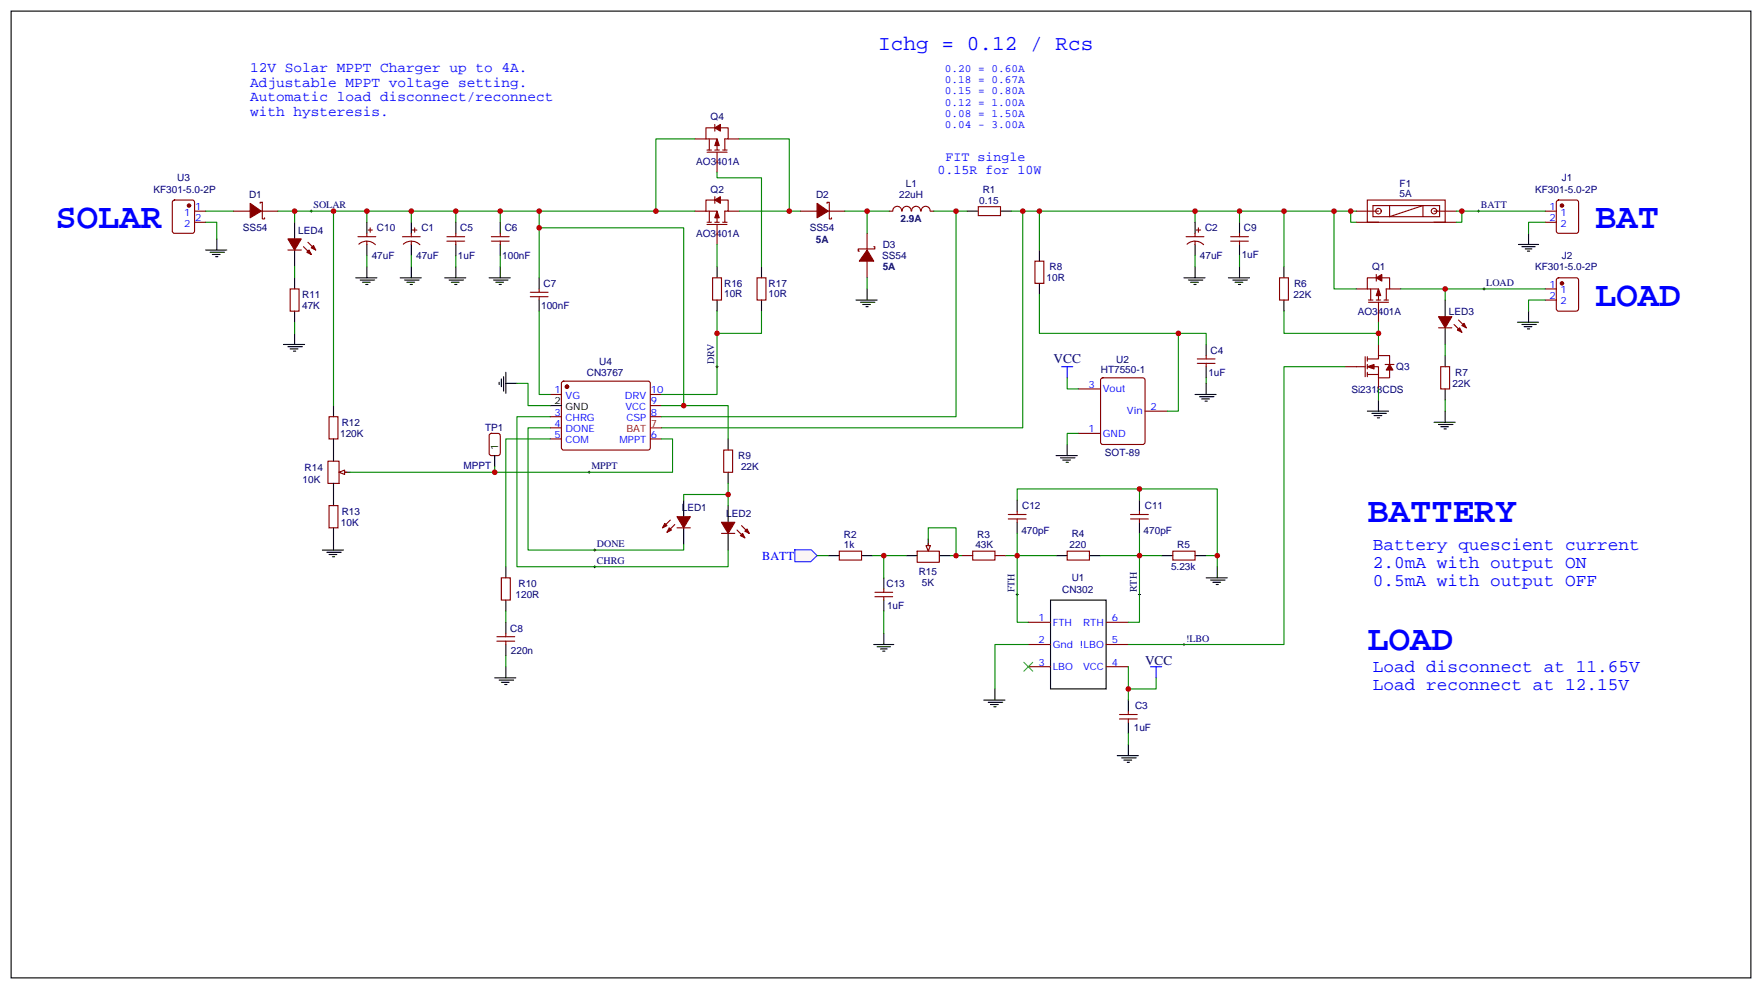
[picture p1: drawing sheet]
<svg xmlns="http://www.w3.org/2000/svg" width="559mm" height="314mm" viewBox="0 0 559 314" stroke-linecap="round" stroke-linejoin="round" font-family="sans-serif">
<g fill="none" stroke="#000" stroke-width=".35">
<path d="M3.5 3.5h552.1v306.9h-552.1zM116.4 70.6v3.5M116.4 77.6v3.5M130.5 70.6v3.5M130.5 77.6v3.5M144.6 70.6v3.5M144.6 77.6v3.5M158.7 70.6v3.5M158.7 77.6v3.5M329.8 79.4v3.5M379.2 70.6v3.5M379.2 77.6v3.5"/>
<path d="M393.3 70.6v3.5M393.3 77.6v3.5M93.5 88.2v3.5M93.5 98.8v3.5M171.1 88.2v3.5M171.1 95.2v3.6M329.8 90v3.5M407.5 84.7v3.5M407.5 95.2v3.6M458.6 112.9v3.5M105.8 128.8v3.5M105.8 139.3v7.1"/>
<path d="M174.6 128.8h3.6M231.1 139.3v3.6M458.6 123.5v3.5M105.8 153.5v3.5M107.6 149.9h3.5M231.1 149.9v3.6M160.5 179.9v3.5M160.5 190.5v3.5M160.5 197.6v3.5M333.4 190.5h17.6v28.2h-17.6zM160.5 204.6v3.5"/>
</g>
<g fill="none" stroke="#870000" stroke-width=".35">
<path d="M113.6 75.1h5.6M113.9 77.5a3.8 3.8 0 0 1 5.2 .2M116.4 74.1v1M116.4 76.6v1M116.8 73h1.4M117.5 72.3v1.4M127.7 75.1h5.6M128 77.5a3.8 3.8 0 0 1 5.2 .2M130.5 74.1v1M130.5 76.6v1M130.9 73h1.4M131.6 72.3v1.4"/>
<path d="M141.8 75.1h5.7M141.8 76.6h5.7M144.6 74.1v1M144.6 76.6v1M155.9 75.1h5.7M155.9 76.6h5.7M158.7 74.1v1M158.7 76.6v1M376.4 75.1h5.7M376.7 77.5a3.8 3.8 0 0 1 5.2 .2M379.2 74.1v1M379.2 76.6v1"/>
<path d="M379.6 73h1.4M380.3 72.3v1.4M390.5 75.1h5.7M390.5 76.6h5.7M393.3 74.1v1M393.3 76.6v1M430.4 67h7M430.4 70.6h7M433.9 63.5h24.7v7.1h-24.7zM435.7 65.3h21.1v3.5h-21.1zM441 65.3v3.5l10.6-3.5v3.5M455.1 67h7"/>
<path d="M455.1 70.6h7M92.1 91.7h2.8v7.1h-2.8zM168.3 94.2h5.6M168.3 92.8h5.6M171.1 91.7v1.1M171.1 94.2v1M328.4 82.9h2.9v7.1h-2.9zM406 88.2h2.9v7h-2.9zM426.9 116.4h6.3M433.2 113.2v6.4M433.9 113.9h3.5v-1h3.6v2.8M433.9 116.4h3.5v3.5h3.6v-2.4"/>
<path d="M433.9 118.9h3.5M433.9 113.2v1.5M433.9 115.7v1.4M433.9 118.2v1.4M437.4 109.4v3.5M437.4 119.9v3.6M439.6 115.7h2.8M457.2 116.4h2.8v7.1h-2.8zM104.4 132.3h2.8v7h-2.8zM174.6 125.2h3.6M174.6 132.3h3.6M174.6 135.8h3.6"/>
<path d="M174.6 139.3h3.6M178.4 121.2l.5-.2h26.8l.5 .2 .2 .5v20.5l-.3 .5-.4 .2h-26.8l-.5-.3-.2-.4v-20.5zM206.4 125.2h3.5M206.4 132.3h3.5M206.4 139.3h3.5M206.4 128.8h3.5M342.2 137.6h7M342.2 123.5h7M349.5 120.2l.5-.3h12.7l.6 .5 .1 20-.5 .7h-12.9l-.7-.5-.1-20zM363.4 130.5h7M104.1 146.4h3.5v7.1h-3.5zM108.3 149.9h1.8"/>
<path d="M229.7 142.9h2.8v7h-2.8zM159.1 183.4h2.8v7.1h-2.8zM326.3 197.6h7.1M351 197.6h7.1M157.7 203.6h5.6M157.7 202.1h5.6M160.5 201.1v1M160.5 203.6v1M326.3 204.6h7.1M326.3 211.7h7.1M351 204.6h7.1M351 211.7h7.1"/>
<circle cx="437.4" cy="67" r=".88"/>
<circle cx="455.1" cy="67" r=".88"/>
</g>
<g fill="#870000" stroke="#870000" stroke-width=".35">
<path d="M433.9 116.4l2.1-.7v1.4z"/>
<path d="M441 115.7l1 1.8h-2.1z"/>
<circle cx="179.9" cy="122.8" r=".53"/>
</g>
<path d="M206.4 135.8h3.5" fill="none" stroke="#f00" stroke-width=".35"/>
<path d="M107.6 149.9l1.8-.7v1.4z" fill="#f0f0f0" stroke="#870000" stroke-width=".35"/>
<path d="M287.5 176.4h3.5M294.6 171.1v3.5M298.1 176.4h3.5" fill="none" stroke="#000" stroke-width=".35"/>
<path d="M291 175h7.1v3.5h-7.1zM294.6 172.5v1.8" fill="none" stroke="#870000" stroke-width=".35"/>
<path d="M293.9 173.2h1.4l-.7 1.8z" fill="#f0f0f0" stroke="#870000" stroke-width=".35"/>
<g fill="none" stroke="#000" stroke-width=".35">
<path d="M65.3 79.4h6.7M68.8 75.8v3.6M93.5 70.6v5.2M93.5 79.4v5.3M306.9 67h3.5M317.5 67h3.5M66.7 80.1h4.6M67.4 80.8h2.4M68.4 81.5h.7M127 88.2h6.7M128.4 88.9h4.6M129.1 89.6h2.5"/>
<path d="M130.2 90.3h.7M130.5 84.7v3.5M227.5 84.7v3.5M227.5 95.2v3.6M241.7 84.7v3.5M241.7 95.2v3.6M271.6 95.2h6.7M273 96h4.6M273.8 96.7h2.4M274.8 97.4h.7M275.2 91.7v3.5M375.7 88.2h6.7"/>
<path d="M377.1 88.9h4.6M377.8 89.6h2.5M378.9 90.3h.7M379.2 84.7v3.5M458.6 95.2v5.3M485.1 98.8v3.5M382.8 109.4v3.5M382.8 116.4v3.5M458.6 104.1v5.3M481.5 102.3h6.7M483 103h4.5M483.7 103.7h2.4"/>
<path d="M484.7 104.4h.7M105.8 157v3.5M157 144.6v3.6M217 158.7v5.3M322.8 158.7v3.6M361.6 158.7v3.6M105.8 167.6v3.5M217 167.6v5.3M231.1 160.5v5.3M231.1 169.3v5.3M262.8 176.4h3.5M273.4 176.4h3.5"/>
<path d="M322.8 165.8v3.5M335.1 176.4h3.6M345.7 176.4h3.5M361.6 165.8v3.5M368.7 176.4h3.5M379.2 176.4h3.6M386.3 179.9v3.5M280.5 183.4v3.6M280.5 190.5v3.5M382.8 183.4h6.7M384.2 184.1h4.6M384.9 184.9h2.4"/>
<path d="M385.9 185.6h.7M157 215.2h6.7M158.4 215.9h4.6M159.1 216.6h2.5M160.2 217.3h.7M160.5 211.7v3.5M315.7 218.7v3.5M312.2 222.2h6.7M313.6 223h4.6M314.3 223.7h2.5M315.4 224.4h.7M358.1 222.2v3.6"/>
<path d="M358.1 229.3v3.5"/>
</g>
<g fill="#870000" stroke="#870000" stroke-width=".35">
<path d="M214.8 164h4.3l-2.1 3.6z"/>
<path d="M212.4 167.6l.7 .7-1.4 .7z"/>
<path d="M211 166.2l.7 .7-1.4 .7z"/>
<path d="M229 165.8h4.2l-2.1 3.5z"/>
<path d="M234.9 170l.8-.7 .7 1.4z"/>
<path d="M236.4 168.6l.7-.7 .7 1.4z"/>
<path d="M456.5 100.5h4.2l-2.1 3.6z"/>
<path d="M462.5 104.8l.7-.7 .7 1.4z"/>
<path d="M463.9 103.4l.7-.7 .7 1.4z"/>
<path d="M91.4 75.8h4.2l-2.1 3.6z"/>
<path d="M97.4 80.1l.7-.7 .7 1.4z"/>
<path d="M99.5 78l.7 1.4-1.4-.7z"/>
<path d="M79.4 64.6l3.5 2.4-3.5 2.1z"/>
<path d="M259.3 64.6l3.5 2.4-3.5 2.1z"/>
<path d="M275.2 79.4l2.1 3.5h-4.6z"/>
<path d="M437.4 91.7l.7 2.1h-1.4z"/>
<path d="M436.7 88.2l1.8-1.1v2.2z"/>
<path d="M227.5 67l.7 2.1h-1.4z"/>
<path d="M226.8 63.5l1.8-1.1v2.2z"/>
<path d="M227.5 44.1l.7 2.1h-1.4z"/>
<path d="M226.8 40.6l1.8-1.1v2.1z"/>
<circle cx="60" cy="65.3" r=".53"/>
<circle cx="495.7" cy="90" r=".53"/>
<circle cx="495.7" cy="65.3" r=".53"/>
</g>
<g fill="none" stroke="#870000" stroke-width=".35">
<path d="M226.8 39.5v2.1M220.5 44.1h3.5M224 44.1h3.5v3.5M224.4 48.3h6.3M224.4 47.6h1.4M225.1 44.1v3.5M226.8 40.6h-2.8v3.5M226.8 47.6h1.4M227.5 48.3v6.4M228.6 40.6h2.5v3.5h-1.1v3.5M229.3 47.6h1.4M231.1 44.1h3.5"/>
<path d="M54.9 63.7l.5-.2h5.6l.7 .4v9.5l-.4 .6-5.9 .1-.7-.5v-9.4zM61.7 67h3.6M61.7 70.6h3.6M74.1 67h5.3M82.5 64.6v-.4h.8v5.3h.7v-.4M82.9 67h5.3M91.4 79.4h4.2M96.3 78.3l2.5 2.5M97.7 76.9l2.5 2.5M220.5 67h3.5M224 67h3.5v3.6M224.4 71.3h6.3"/>
<path d="M224.4 70.6h1.4M225.1 67v3.6M226.8 63.5h-2.8v3.5M226.8 62.4v2.2M226.8 70.6h1.4M227.5 71.3v6.3M228.6 63.5h2.5v3.5h-1.1v3.6M229.3 70.6h1.4M231.1 67h3.5M254 67h5.3M262.5 64.6v-.4h.7v5.3h.7v-.4M262.8 67h5.3"/>
<path d="M275.2 74.1v5.3M277.3 78.3h.3v.7h-5.3v.7h.4M286.1 67a1.41 1.41 0 0 0-1.4-1.5 1.41 1.41 0 0 0-1.4 1.5h-1.1M286.3 67a1.41 1.41 0 0 1 1.4-1.5 1.41 1.41 0 0 1 1.4 1.5M289.3 67a1.41 1.41 0 0 1 1.4-1.5 1.41 1.41 0 0 1 1.4 1.5M292.3 67a1.41 1.41 0 0 1 1.5-1.5 1.41 1.41 0 0 1 1.4 1.5M295.3 67h1M310.4 65.6h7.1v2.8h-7.1zM490.4 67h3.5M490.4 70.6h3.5M494.1 63.7l.5-.2h5.6l.7 .4v9.5l-.4 .6-5.9 .1-.7-.5v-9.4zM226.1 88.2h2.9v7h-2.9z"/>
<path d="M240.2 88.2h2.9v7h-2.9zM275.2 82.9v5.3M430.4 91.7h3.5M433.9 91.7h3.5v3.5M434.3 96h6.3M434.3 95.2h1.4M435 91.7v3.5M436.7 88.2h-2.8v3.5M436.7 87.1v2.2M436.7 95.2h1.4M437.4 96v6.3M438.5 88.2h2.5v3.5h-1.1v3.5"/>
<path d="M439.2 95.2h1.4M441 91.7h3.5M490.4 95.2h3.5M490.4 91.7h3.5M494.1 88.4l.5-.2h5.6l.7 .4v9.5l-.4 .6-5.9 .1-.7-.5v-9.4zM379.9 115.4h5.7M379.9 113.9h5.7M382.8 112.9v1M382.8 115.4v1M456.5 104.1h4.2M461.4 103l2.5 2.5M462.8 101.6l2.5 2.5"/>
<path d="M155.5 137.8l.4-.2h2.1l.7 .4v5.9l-.4 .7h-2.4l-.6-.4-.1-5.9zM104.4 160.5h2.8v7.1h-2.8zM212.7 165.1l-2.4 2.5M214.1 166.5l-2.4 2.5M214.8 167.6h4.3M229 169.3h4.2M233.9 168.3l2.5 2.4M235.3 166.9l2.5 2.4M266.3 175h7.1v2.8h-7.1zM305.2 176.4h3.5M315.7 176.4h3.6M320 164.7h5.6"/>
<path d="M320 163.3h5.6M322.8 162.3v1M322.8 164.7v1.1M338.7 175h7v2.8h-7zM358.8 164.7h5.6M358.8 163.3h5.6M361.6 162.3v1M361.6 164.7v1.1M372.2 175h7v2.8h-7zM277.6 189.4h5.7M277.6 188h5.7M280.5 187v1"/>
<path d="M280.5 189.4v1.1M355.2 228.2h5.7M355.2 226.8h5.7M358.1 225.8v1M358.1 228.2v1.1"/>
</g>
<path d="M308.7 175h7v2.8h-7z" fill="none" stroke="#a10000" stroke-width=".35"/>
<g fill="none" stroke="#000" stroke-width=".32">
<path d="M98.4 67h.7M98.8 66.7v.7M468.8 67h.7M469.2 66.7v.7M470.6 91.7h.7M471 91.4v.7M227.2 116.4h.7M227.5 116.1v.7M186.6 149.9h.7M187 149.6v.7M188.4 174.6h.7M188.4 179.9h.7"/>
<path d="M188.7 174.3v.7M188.7 179.6v.7M322.4 188.7h.7M322.8 188.4v.7M361.2 188.7h.7M361.6 188.4v.7M375.4 204.6h.7M375.7 204.3v.7"/>
</g>
<path d="M252.1 174.5h5.3l1.9 1.9-2 1.9h-5.1z" fill="#fff7f7" stroke="#420aff" stroke-width=".35"/>
<g fill="none" stroke="#000" stroke-width=".35">
<path d="M481.9 77.6h6.3M483 78.3h4.2M484 79h2.1M484.7 79.7h.7M485.1 74.1v3.5M112.9 88.2h6.7M114.3 88.9h4.6M115 89.6h2.5M116.1 90.3h.7M116.4 84.7v3.5M141.1 88.2h6.7M142.5 88.9h4.6"/>
<path d="M143.2 89.6h2.5M144.3 90.3h.7M144.6 84.7v3.5M155.2 88.2h6.7M156.6 88.9h4.6M157.3 89.6h2.5M158.4 90.3h.7M158.7 84.7v3.5M389.8 88.2h6.7M391.2 88.9h4.6M391.9 89.6h2.5M393 90.3h.7"/>
<path d="M393.3 84.7v3.5M90 109.4h6.7M91.4 110.1h4.6M92.1 110.8h2.4M93.1 111.5h.7M93.5 105.8v3.6M159.8 119.6v4.6M160.5 118.2v6.7M158.4 121.4v.7M159.1 120.3v2.5M160.5 121.7h3.5M379.2 125.2h6.7"/>
<path d="M380.6 125.9h4.6M381.4 126.6h2.4M382.4 127.4h.7M382.8 121.7v3.5M433.9 130.5h6.7M435.3 131.2h4.6M436 131.9h2.5M437.1 132.6h.7M437.4 127v3.5M455.1 134.1h6.7M456.5 134.8h4.6M457.2 135.5h2.5"/>
<path d="M458.3 136.2h.7M458.6 130.5v3.6M335.1 144.6h6.7M336.5 145.3h4.6M337.3 146h2.4M338.3 146.8h.7M338.7 141.1v3.5M102.3 174.6h6.7M103.7 175.3h4.6M104.4 176h2.5M105.5 176.7h.7M105.8 171.1v3.5"/>
<path d="M277.3 204.6h6.3M278.3 205.3h4.3M279.4 206h2.1M280.1 206.7h.7M280.5 201.1v3.5M354.5 239.9h6.7M358.1 236.4v3.5M356 240.6h4.5M356.7 241.3h2.4M357.7 242h.7"/>
</g>
<path d="M336.9 116.4h3.5M338.7 116.4v3.5M365.1 211.7h3.6M366.9 211.7v3.5" fill="none" stroke="#00f" stroke-width=".35"/>
<g fill="none" stroke="#008700" stroke-width=".35">
<path d="M220.5 44.1h-12.4v22.9M227.5 54.7v1.7h14.2v28.3M234.6 44.1h15.9v22.9M65.3 70.6h3.5v5.2M65.3 67h8.8M88.2 67h132.3M93.5 67v3.6M105.8 67v61.8M116.4 67v3.6M130.5 67v3.6M144.6 67v3.6M158.7 67v3.6"/>
<path d="M171.1 72.3h45.9v56.5h-7.1M171.1 67v21.2M227.5 77.6v7.1M234.6 67h19.4M268.1 67h14.1M275.2 67v7.1M296.3 67h10.6M303.4 67v65.3h-93.5M321 67h86.5v17.7M324.6 67v68.8h-114.7M329.8 67v12.4M379.2 67v3.6"/>
<path d="M393.3 67v3.6M407.5 67h21.1v3.6h1.8M423.3 67v24.7h7.1M428.6 67h1.8M462.1 67h1.8M490.4 67h-26.5v3.6h-1.8M490.4 70.6h-5.3v3.5M93.5 84.7v3.5M116.4 81.1v3.6M130.5 81.1v3.6M144.6 81.1v3.6M158.7 81.1v3.6"/>
<path d="M171.1 98.8v26.4h3.5M227.5 98.8v26.4h-17.6M241.7 98.8v7h-14.2M275.2 88.2v3.5M329.8 93.5v12.3h44.1v24.7h-3.5M379.2 81.1v3.6M393.3 81.1v3.6M407.5 98.8v7h29.9v-3.5M444.5 91.7h45.9M458.6 91.7v3.5M490.4 95.2h-5.3v3.6M93.5 102.3v3.5"/>
<path d="M338.7 119.9v3.6h3.5M373.9 105.8h8.9v3.6M382.8 119.9v1.8M426.9 116.4h-19.4v88.2h-49.4M437.4 105.8v3.6M458.6 109.4v3.5M164 121.7h3.6v7.1h7M174.6 135.8h-7v38.8h49.4v-1.7M174.6 132.3h-10.6v47.6h67.1v-5.3M174.6 139.3h-14.1v40.6M209.9 139.3h3.5v10.6h-102.3M217 128.8h14.1v10.5"/>
<path d="M342.2 137.6h-3.5v3.5M437.4 123.5v3.5M458.6 127v3.5M157 148.2v1.7M217 158.7v-1.7h14.1v3.5M231.1 153.5v3.5M322.8 158.7v-3.5h63.5v21.2M361.6 155.2v3.5M259.3 176.4h3.5M276.9 176.4h10.6M280.5 176.4v7M294.6 171.1v-3.5h8.8v8.8"/>
<path d="M301.6 176.4h3.6M319.3 176.4h15.8M322.8 169.3v28.3h3.5M349.2 176.4h19.5M361.6 169.3v28.3h-3.5M382.8 176.4h3.5v3.5M160.5 194v3.6M280.5 194v7.1M160.5 208.1v3.6M326.3 204.6h-10.6v14.1M358.1 211.7v7h8.8v-3.5M358.1 218.7v3.5"/>
<path d="M358.1 232.8v3.6"/>
</g>
<g fill="#c00">
<circle cx="458.6" cy="91.7" r=".88"/>
<circle cx="423.3" cy="67" r=".88"/>
<circle cx="361.6" cy="176.4" r=".88"/>
<circle cx="322.8" cy="176.4" r=".88"/>
<circle cx="437.4" cy="105.8" r=".88"/>
<circle cx="171.1" cy="67" r=".88"/>
<circle cx="303.4" cy="67" r=".88"/>
<circle cx="217" cy="128.8" r=".88"/>
<circle cx="275.2" cy="67" r=".88"/>
<circle cx="303.4" cy="176.4" r=".88"/>
<circle cx="227.5" cy="105.8" r=".88"/>
<circle cx="208.1" cy="67" r=".88"/>
<circle cx="250.5" cy="67" r=".88"/>
<circle cx="280.5" cy="176.4" r=".88"/>
<circle cx="116.4" cy="67" r=".88"/>
<circle cx="158.8" cy="67" r=".88"/>
<circle cx="144.6" cy="67" r=".88"/>
<circle cx="130.5" cy="67" r=".88"/>
<circle cx="157" cy="149.9" r=".88"/>
<circle cx="358.1" cy="218.7" r=".88"/>
<circle cx="231.1" cy="157" r=".88"/>
<circle cx="93.5" cy="67" r=".88"/>
<circle cx="105.8" cy="67" r=".88"/>
<circle cx="463.9" cy="67" r=".88"/>
<circle cx="428.6" cy="67" r=".88"/>
<circle cx="379.2" cy="67" r=".88"/>
<circle cx="329.8" cy="67" r=".88"/>
<circle cx="393.3" cy="67" r=".88"/>
<circle cx="324.6" cy="67" r=".88"/>
<circle cx="407.5" cy="67" r=".88"/>
<circle cx="171.1" cy="72.3" r=".88"/>
<circle cx="373.9" cy="105.8" r=".88"/>
<circle cx="386.3" cy="176.4" r=".88"/>
<circle cx="361.6" cy="155.2" r=".88"/>
</g>
<path d="M324.9 210.3l2.8 2.8M327.7 210.3l-2.8 2.8" fill="none" stroke="#3c3" stroke-width=".35"/>
<g font-size="11.3" fill="#00f">
<text x="17.6" y="72.3">SOLAR</text>
<text x="506.2" y="72.3">BAT</text>
<text x="506.2" y="97">LOAD</text>
<text x="433.9" y="165.8">BATTERY</text>
<text x="433.9" y="206.4">LOAD</text>
</g>
<text font-size="6.7" fill="#00f" x="278.7" y="15.9">Ichg = 0.12 / Rcs</text>
<g font-size="5.6" fill="#00f">
<text x="435.7" y="174.6">Battery quescient current</text>
<text x="435.7" y="180.3">2.0mA with output ON</text>
<text x="435.7" y="185.9">0.5mA with output OFF</text>
<text x="435.7" y="213.4">Load disconnect at 11.65V</text>
<text x="435.7" y="219.1">Load reconnect at 12.15V</text>
</g>
<g font-size="4.6" fill="#00f">
<text x="79.4" y="22.9">12V Solar MPPT Charger up to 4A.</text>
<text x="79.4" y="27.5">Adjustable MPPT voltage setting.</text>
<text x="79.4" y="32.1">Automatic load disconnect/reconnect</text>
<text x="79.4" y="36.7">with hysteresis.</text>
</g>
<g font-size="4.2" fill="#00f">
<text x="300" y="51.2">FIT single</text>
<text x="297.5" y="55.4">0.15R for 10W</text>
</g>
<g font-size="4.2" fill="#000080">
<text x="334.3" y="115.3">VCC</text>
<text x="363.4" y="211">VCC</text>
</g>
<text font-size="3.9" fill="#00f" x="241.9" y="177.6">BATT</text>
<g font-size="3.5" fill="#00f">
<text x="299.9" y="22.9">0.20 = 0.60A</text>
<text x="299.9" y="26.5">0.18 = 0.67A</text>
<text x="299.9" y="30">0.15 = 0.80A</text>
<text x="299.9" y="33.5">0.12 = 1.00A</text>
<text x="299.9" y="37">0.08 = 1.50A</text>
<text x="299.9" y="40.6">0.04 - 3.00A</text>
</g>
<g font-size="3.2" fill="#000080">
<text x="225.5" y="38.2">Q4</text>
<text x="221" y="52.3">AO3401A</text>
<text x="56.3" y="57.6">U3</text>
<text x="287.4" y="59.4">L1</text>
<text x="444.2" y="59.3">F1</text>
<text x="495.7" y="57.6">J1</text>
<text x="48.7" y="61.1">KF301-5.0-2P</text>
<text x="79" y="62.9">D1</text>
<text x="225.5" y="61.1">Q2</text>
<text x="258.9" y="62.9">D2</text>
<text x="285.3" y="62.9">22uH</text>
<text x="310.8" y="64.6">0.15</text>
<text x="311.9" y="61.1">R1</text>
<text x="444.2" y="62.4">5A</text>
<text x="487.2" y="61.1">KF301-5.0-2P</text>
<text x="99.5" y="66.1">SOLAR</text>
<text x="285.8" y="70.6">2.9A</text>
<text x="469.9" y="66.1">BATT</text>
<text x="77.1" y="73.5">SS54</text>
<text x="94.7" y="74.2">LED4</text>
<text x="119.6" y="73.4">C10</text>
<text x="133.7" y="73.4">C1</text>
<text x="146.1" y="73.5">C5</text>
<text x="160.2" y="73.5">C6</text>
<text x="220.9" y="75.2">AO3401A</text>
<text x="257" y="73.5">SS54</text>
<text x="258.9" y="77.3">5A</text>
<text x="382.4" y="73.5">C2</text>
<text x="394.8" y="73.5">C9</text>
<text x="118" y="82.3">47uF</text>
<text x="132.1" y="82.3">47uF</text>
<text x="145.3" y="82.3">1uF</text>
<text x="159.4" y="82.3">100nF</text>
<text x="280" y="82.3">SS54</text>
<text x="280.1" y="78.8">D3</text>
<text x="380.8" y="82.3">47uF</text>
<text x="394" y="81.9">1uF</text>
<text x="495.7" y="82.3">J2</text>
<text x="280.1" y="85.7">5A</text>
<text x="332.1" y="89.3">10R</text>
<text x="333" y="85.8">R8</text>
<text x="435.4" y="85.8">Q1</text>
<text x="487.2" y="85.8">KF301-5.0-2P</text>
<text x="95.9" y="94.6">R11</text>
<text x="172.5" y="91.1">C7</text>
<text x="229.8" y="94.3">10R</text>
<text x="229.8" y="91.1">R16</text>
<text x="243.9" y="94.3">10R</text>
<text x="243.9" y="91.1">R17</text>
<text x="410.5" y="94.6">22K</text>
<text x="410.6" y="91.1">R6</text>
<text x="471.7" y="90.8">LOAD</text>
<text x="95.9" y="98.2">47K</text>
<text x="171.7" y="98.2">100nF</text>
<text x="430.9" y="99.9">AO3401A</text>
<text x="459.8" y="99.9">LED3</text>
<text x="384.2" y="112.3">C4</text>
<text x="186.2" y="119.3">CN3767</text>
<text x="190.2" y="115.8">U4</text>
<text x="226.7" y="115.7" transform="rotate(-90 226.7 115.7)">DRV</text>
<text x="349.3" y="118.3">HT7550-1</text>
<text x="354.2" y="115.1">U2</text>
<text x="383.5" y="119.3">1uF</text>
<text x="443.1" y="117.5">Q3</text>
<text x="461.8" y="119.3">R7</text>
<text x="428.8" y="124.6">Si2318CDS</text>
<text x="461" y="122.9">22K</text>
<text x="108.5" y="135.2">R12</text>
<text x="154" y="137">TP1</text>
<text x="108" y="138.7">120K</text>
<text x="96.7" y="149.7">R14</text>
<text x="147.1" y="149">MPPT</text>
<text x="187.7" y="149">MPPT</text>
<text x="234.3" y="145.8">R9</text>
<text x="235.2" y="149.3">22K</text>
<text x="350.6" y="144.7">SOT-89</text>
<text x="96" y="153.2">10K</text>
<text x="324.4" y="161.7">C12</text>
<text x="363.3" y="161.7">C11</text>
<text x="108.2" y="167">10K</text>
<text x="108.5" y="163.4">R13</text>
<text x="216.4" y="162.4">LED1</text>
<text x="230.5" y="164.1">LED2</text>
<text x="189.4" y="173.7">DONE</text>
<text x="267.8" y="173.9">1k</text>
<text x="267.8" y="170.7">R2</text>
<text x="310.1" y="170.7">R3</text>
<text x="324.1" y="169.4">470pF</text>
<text x="340.1" y="170.5">R4</text>
<text x="362.9" y="169.4">470pF</text>
<text x="189.4" y="179">CHRG</text>
<text x="309.5" y="174">43K</text>
<text x="339.4" y="174">220</text>
<text x="373.6" y="174">R5</text>
<text x="291.5" y="182.5">R15</text>
<text x="340.1" y="184.6">U1</text>
<text x="371.6" y="181.1">5.23k</text>
<text x="163.6" y="189.9">120R</text>
<text x="164.5" y="186.4">R10</text>
<text x="281.3" y="186.4">C13</text>
<text x="292.5" y="186">5K</text>
<text x="321.9" y="188" transform="rotate(-90 321.9 188)">FTH</text>
<text x="337.1" y="188.1">CN302</text>
<text x="360.7" y="188" transform="rotate(-90 360.7 188)">RTH</text>
<text x="281.5" y="193.4">1uF</text>
<text x="161.9" y="200.5">C8</text>
<text x="376.4" y="203.7">!LBO</text>
<text x="162.1" y="207.5">220n</text>
<text x="360.2" y="225.2">C3</text>
<text x="359.8" y="232.2">1uF</text>
</g>
<g font-size="3.2" fill="#00f">
<text x="58.4" y="68.4">1</text>
<text x="58.4" y="72">2</text>
<text x="61.9" y="66.7">1</text>
<text x="61.9" y="70.2">2</text>
<text x="491.7" y="66.7">1</text>
<text x="491.7" y="70.2">2</text>
<text x="495.2" y="68.4">1</text>
<text x="495.2" y="72">2</text>
<text x="491.7" y="91.4">1</text>
<text x="491.7" y="94.9">2</text>
<text x="495.2" y="93.1">1</text>
<text x="495.2" y="96.7">2</text>
<text x="176" y="124.9">1</text>
<text x="206.6" y="124.9">10</text>
<text x="345.5" y="123.1">3</text>
<text x="350" y="124.5">Vout</text>
<text x="176" y="131.9">3</text>
<text x="179.5" y="126.6">VG</text>
<text x="198.3" y="126.6">DRV</text>
<text x="198.5" y="130.2">VCC</text>
<text x="206.6" y="131.9">8</text>
<text x="206.6" y="128.4">9</text>
<text x="357.6" y="131.6">Vin</text>
<text x="365.1" y="130.2">2</text>
<text x="176" y="135.5">4</text>
<text x="179.5" y="133.7">CHRG</text>
<text x="179.5" y="137.2">DONE</text>
<text x="198.8" y="133.7">CSP</text>
<text x="345.5" y="137.2">1</text>
<text x="176" y="139">5</text>
<text x="179.5" y="140.8">COM</text>
<text x="196.6" y="140.8">MPPT</text>
<text x="206.6" y="139">6</text>
<text x="350" y="138.6">GND</text>
<text x="329.6" y="197.2">1</text>
<text x="352.8" y="197.2">6</text>
<text x="334.1" y="198.6">FTH</text>
<text x="343.8" y="198.6">RTH</text>
<text x="329.6" y="204.3">2</text>
<text x="334.1" y="205.7">Gnd !LBO</text>
<text x="352.8" y="204.3">5</text>
<text x="329.6" y="211.3">3</text>
<text x="334.1" y="212.7">LBO</text>
<text x="343.7" y="212.7">VCC</text>
<text x="352.8" y="211.3">4</text>
</g>
<g font-size="3.2">
<text x="176" y="128.4">2</text>
<text x="179.5" y="130.2">GND</text>
<text x="158" y="142.9" transform="rotate(-90 158 142.9)">1</text>
</g>
<g font-size="3.2" fill="#f00">
<text x="198.8" y="137.2">BAT</text>
<text x="206.6" y="135.5">7</text>
</g>
</svg>
